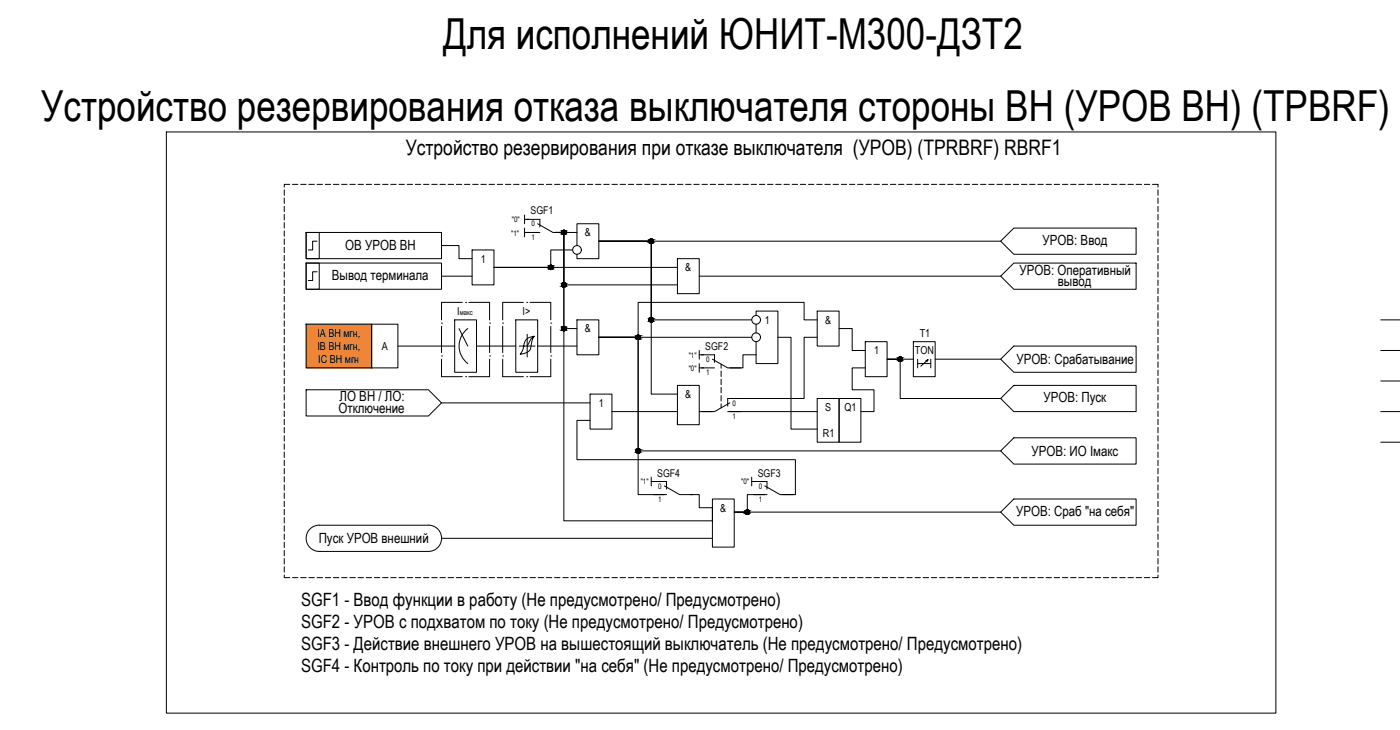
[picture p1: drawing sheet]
<svg xmlns="http://www.w3.org/2000/svg" width="837mm" height="436mm" viewBox="0 0 837 436" stroke-linecap="round" stroke-linejoin="round" font-family="sans-serif">
<!-- layer: 0 -->
<g fill="none" stroke="#000" stroke-width=".6">
<path d="M99 79h664v347h-664zM170 113v4M170 118v4M173 110h-3v2M175 110h3M180 110h3M185 110h3M190 110h3M194 110h4M199 110h4M204 110h4M209 110h3"/>
<path d="M214 110h3M219 110h3M224 110h3M229 110h3M234 110h3M239 110h3M243 110h4M248 110h4M253 110h3M258 110h3M263 110h3M268 110h3"/>
<path d="M273 110h3M278 110h3M283 110h3M288 110h3M292 110h4M297 110h4M302 110h3M307 110h3M312 110h3M317 110h3M322 110h3M327 110h3"/>
<path d="M332 110h3M336 110h4M341 110h4M346 110h4M351 110h3M356 110h3M361 110h3M366 110h3M371 110h3M376 110h3M381 110h3M385 110h4"/>
<path d="M390 110h4M395 110h4M400 110h3M405 110h3M410 110h3M415 110h3M420 110h3M425 110h3M429 110h4M434 110h4M439 110h4M444 110h3"/>
<path d="M449 110h3M454 110h3M459 110h3M464 110h3M469 110h3M474 110h3M478 110h4M483 110h4M488 110h4M493 110h3M498 110h3M503 110h3"/>
<path d="M508 110h3M513 110h3M518 110h3M523 110h3M527 110h4M532 110h4M537 110h3M542 110h3M547 110h3M552 110h3M557 110h3M562 110h3"/>
<path d="M567 110h3M572 110h3M576 110h4M581 110h4M586 110h3M591 110h3M596 110h3M601 110h3M606 110h3M611 110h3M616 110h3M621 110h3"/>
<path d="M625 110h4M630 110h4M635 110h3M640 110h3M645 110h3M650 110h3M655 110h3M660 110h3M665 110h3M669 110h4M674 110h4M679 110h4"/>
<path d="M684 110h3M689 110h3v2M692 113v4M692 118v4M170 123v4M170 128v3M170 133v3M170 138v3M183 139h8v16h-8zM183 139h81v16h-81zM314 128v6M314 136v6"/>
<path d="M314 131h2M314 139h2M319 139h2M332 139h5v172h89v-13h13v29h-13v-24h-8v-7h-5M332 139h5v57h8M332 139h5v31h68M332 139h13M692 123v4M692 128v3M692 133v3M692 138v3M170 143v3"/>
<path d="M170 148v3M170 153v3M170 158v3M183 157h81v16h-81zM183 157h8v16h-8zM190 144h-3v5h-3M264 147h10v8h8M282 149h13v21h-13zM342 149h-13v11h-34h110M345 147v-13h13v21h-13v-3M358 144h240M405 155h13v21h-13z"/>
<path d="M598 144l8-8h73v16h-73zM692 143v3M692 148v3M692 153v3M692 158v3M170 162v4M170 167v4M170 172v4M170 177v3M190 162h-3v6h-3M264 165h18M418 165h180"/>
<path d="M598 165l8-8h73v16h-73zM692 162v4M692 167v4M692 172v4M692 177v3M170 182v3M170 187v3M170 192v3M170 197v3M183 194h39v26h-39zM222 194h16v26h-16zM272 191h13v32h-13z"/>
<path d="M274 196l6 11M280 196a13 13 0 0 0 0 21M308 191h13v32h-13zM315 200v13M345 191h13v21h-13zM449 191h-60v-47h-31h31v92h16M452 189v-3h13v31h-13v-13M452 194v5M489 186h13v21h-13zM489 191h-8v-10h-99v21h-24M502 196h8v13h7M692 182v3"/>
<path d="M692 187v3M692 192v3M692 197v3M826 191h11M170 202v3M170 206v4M170 211v4M170 216v4M238 207h34M285 207h23M315 207h5M319 201l-1 4a6 6 0 0 1-7 7l1-2 2-6a6 6 0 0 1 5-3l-2 2-2 4h-5"/>
<path d="M321 207h24M358 202h24v67h216M358 202h24v94h15M358 202h91M418 209v6M418 217v6M418 212h3M418 220h3M431 218v2M452 212h-8v8h-8M465 202h8v54h16M489 202h-8v36h-45"/>
<path d="M517 204h13v21h-13zM517 220h-7v13h13v13h-8M546 204h13v21h-13zM546 215h-16h8v23h60M549 215v5M549 217h7M554 216l1-1-4 4M555 215l-1 1M556 215v5M559 215h39M598 215l8-8h73v16h-73zM692 202v3"/>
<path d="M692 206v4M692 211v4M692 216v4M826 209h11M170 221v3M170 226v3M170 231v3M170 236v3M183 233h73l8 8-8 8h-73zM353 236h13v20h-13zM431 222v3M431 227v3"/>
<path d="M431 232v3M431 236v4M489 238h13v26h-13zM502 238h13v26h-13zM598 238l8-8h73v16h-73zM692 221v3M692 226v3M692 231v3M692 236v3M826 228h11M170 241v3M170 246v3"/>
<path d="M170 251v3M170 255v4M264 241h89M353 251h-8v24h131v21h-8M366 246h39M405 251v3h13v-24h-13v24M418 246h8M431 241v3M436 246h53M692 241v3M692 246v3M692 251v3"/>
<path d="M692 255v4M826 246h11M170 260v4M170 265v4M170 270v3M170 275v3M170 280v3M598 269l8-7h73v15h-73zM692 260v4M692 265v4M692 270v3M692 275v3"/>
<path d="M692 280v3M826 264h11M170 285v3M170 290v3M170 295v3M170 300v3M389 288h3M389 285v5M449 288h3M449 285v5M457 296h-10v10h-8h159M692 285v3"/>
<path d="M692 290v3M692 295v3M692 300v3M170 304v4M170 309v4M170 314v3M170 319v3M185 316l5-2h66a8 8 0 0 1 8 8 8 8 0 0 1-8 8h-65a8 8 0 0 1-7-5 8 8 0 0 1 1-9zM598 306l8-8h73v16h-73zM692 304v4M692 309v4M692 314v3"/>
<path d="M692 319v3M170 324v3M170 329v3M170 334v3M170 339v3M264 322h162M692 324v3M692 329v3M692 334v3M692 339v3M170 344v1h3M175 345h3"/>
<path d="M180 345h3M185 345h3M190 345h3M194 345h4M199 345h4M204 345h4M209 345h3M214 345h3M219 345h3M224 345h3M229 345h3M234 345h3"/>
<path d="M239 345h3M243 345h4M248 345h4M253 345h3M258 345h3M263 345h3M268 345h3M273 345h3M278 345h3M283 345h3M288 345h3M292 345h4"/>
<path d="M297 345h4M302 345h3M307 345h3M312 345h3M317 345h3M322 345h3M327 345h3M332 345h3M336 345h4M341 345h4M346 345h4M351 345h3"/>
<path d="M356 345h3M361 345h3M366 345h3M371 345h3M376 345h3M381 345h3M385 345h4M390 345h4M395 345h4M400 345h3M405 345h3M410 345h3"/>
<path d="M415 345h3M420 345h3M425 345h3M429 345h4M434 345h4M439 345h4M444 345h3M449 345h3M454 345h3M459 345h3M464 345h3M469 345h3"/>
<path d="M474 345h3M478 345h4M483 345h4M488 345h4M493 345h3M498 345h3M503 345h3M508 345h3M513 345h3M518 345h3M523 345h3M527 345h4"/>
<path d="M532 345h4M537 345h3M542 345h3M547 345h3M552 345h3M557 345h3M562 345h3M567 345h3M572 345h3M576 345h4M581 345h4M586 345h3"/>
<path d="M591 345h3M596 345h3M601 345h3M606 345h3M611 345h3M616 345h3M621 345h3M625 345h4M630 345h4M635 345h3M640 345h3M645 345h3"/>
<path d="M650 345h3M655 345h3M660 345h3M665 345h3M669 345h4M674 345h4M679 345h4M684 345h3M692 344v1h-3"/>
<circle cx="337" cy="139" r="1.3"/>
<circle cx="329" cy="160" r="1.3"/>
<circle cx="345" cy="149" r="2.6"/>
<circle cx="389" cy="144" r="1.3"/>
<circle cx="337" cy="170" r="1.3"/>
<circle cx="337" cy="196" r="1.3"/>
<circle cx="389" cy="191" r="1.3"/>
<circle cx="452" cy="191" r="2.6"/>
<circle cx="382" cy="202" r="1.3"/>
<circle cx="452" cy="202" r="2.6"/>
<circle cx="538" cy="215" r="1.3"/>
<circle cx="382" cy="269" r="1.3"/>
<circle cx="447" cy="306" r="1.3"/>
</g>
<g fill="#000" stroke="#000" stroke-width=".6">
<path d="M337 140h1zM389 145h1zM329 161h1zM337 198h1zM389 192h1zM381 203h1zM538 216h1zM381 271h1zM446 305h1z"/>
<path d="M337 138h1zM337 138h1z"/>
<path d="M337 138h1zM337 138h1z"/>
<path d="M337 138h1zM336 138h2z"/>
<path d="M336 138h2zM336 138h2z"/>
<path d="M336 138h2zM336 138h2z"/>
<path d="M336 140h2zM336 140h2z"/>
<path d="M336 138h2zM336 138h2z"/>
<path d="M336 140h2zM336 140h2z"/>
<path d="M336 138h2zM336 138h2z"/>
<path d="M336 140h2zM336 140h2z"/>
<path d="M336 138h2zM336 138h2z"/>
<path d="M336 140h2zM336 140h2z"/>
<path d="M336 138h2zM336 138h2z"/>
<path d="M336 140h2zM336 140h2z"/>
<path d="M336 138h2zM336 138h2z"/>
<path d="M336 140h2zM336 140h2z"/>
<path d="M336 138l2 1zM336 138l2 1z"/>
<path d="M336 139h2zM336 139h2z"/>
<path d="M336 139h2zM336 139h2z"/>
<path d="M336 139h2zM336 139l2 1z"/>
<path d="M336 139h2zM336 139h2z"/>
<path d="M336 139h2zM336 139h2z"/>
<path d="M336 139h2zM336 139h2z"/>
<path d="M336 139h2zM336 139h2z"/>
<path d="M336 139h2zM336 139h2z"/>
<path d="M329 159h1zM329 159h1z"/>
<path d="M329 159h1zM329 159h1z"/>
<path d="M329 159h1zM329 159h1z"/>
<path d="M329 159h1zM329 159h1z"/>
<path d="M329 159h1zM329 159h1z"/>
<path d="M329 159h1zM329 159h1z"/>
<path d="M328 159h2zM328 159h2z"/>
<path d="M328 159h2zM328 159h2z"/>
<path d="M328 159h2zM328 159h2z"/>
<path d="M328 159h2zM328 159h2z"/>
<path d="M328 159h2zM328 159h2z"/>
<path d="M328 159h3zM328 159h3z"/>
<path d="M328 159l3 1zM328 159l3 1z"/>
<path d="M328 160h3zM328 160h3z"/>
<path d="M328 160h3zM328 160h3z"/>
<path d="M328 160h3zM328 160h3z"/>
<path d="M328 160h3zM328 160h3z"/>
<path d="M337 140h1zM337 140h1z"/>
<path d="M336 140h2zM336 140h2z"/>
<path d="M389 143h1zM389 143h1z"/>
<path d="M389 143h1zM389 143h1z"/>
<path d="M389 143h1zM389 143h1z"/>
<path d="M389 145h1zM389 145h1z"/>
<path d="M389 143h1zM389 143h1z"/>
<path d="M389 145h1zM389 145h1z"/>
<path d="M389 143h1zM389 143h1z"/>
<path d="M389 145h1zM389 145h1z"/>
<path d="M389 143h1zM389 143h1z"/>
<path d="M389 145h1zM389 145h1z"/>
<path d="M389 143h1zM389 143h1z"/>
<path d="M389 145h1zM389 145h1z"/>
<path d="M388 143h2zM388 143h2z"/>
<path d="M388 145h2zM388 145h2z"/>
<path d="M388 143h2zM388 143h2z"/>
<path d="M388 145h2zM388 145h2z"/>
<path d="M388 143l3 1zM388 143l3 1z"/>
<path d="M388 145h2zM388 145h2z"/>
<path d="M388 144h3zM388 144h3z"/>
<path d="M388 145h3zM388 145h2z"/>
<path d="M388 144h3zM388 144h3z"/>
<path d="M388 145h3zM388 145h3z"/>
<path d="M388 144h3zM388 144h3z"/>
<path d="M388 145h3zM388 145h3z"/>
<path d="M388 144h3zM388 144h3z"/>
<path d="M388 144h3zM388 144h3z"/>
<path d="M388 144h3zM388 144h3z"/>
<path d="M388 144h3zM388 144l3 1z"/>
<path d="M388 144h3zM388 144h3z"/>
<path d="M329 161h1zM329 161h1z"/>
<path d="M329 161h1zM329 161h1z"/>
<path d="M329 161h1zM329 161h1z"/>
<path d="M329 161h1zM329 161h1z"/>
<path d="M328 161h2zM328 161h2z"/>
<path d="M328 161h2zM328 161h2z"/>
<path d="M328 161h2zM328 161h2z"/>
<path d="M328 161h2zM328 161h2z"/>
<path d="M328 160h2zM328 160l2 1z"/>
<path d="M328 160h2zM328 160h2z"/>
<path d="M328 160h3zM328 160h2z"/>
<path d="M328 160h3zM328 160h3z"/>
<path d="M337 169h1zM337 169h1z"/>
<path d="M337 169h1zM337 169h1z"/>
<path d="M337 171h1zM337 171v1z"/>
<path d="M337 169h1zM336 169h2z"/>
<path d="M337 171h1zM337 171h1z"/>
<path d="M336 169h2zM336 169h2z"/>
<path d="M336 171h2zM336 171h2z"/>
<path d="M336 169h2zM336 169h2z"/>
<path d="M336 171h2zM336 171h2z"/>
<path d="M336 169h2zM336 169h2z"/>
<path d="M336 171h2zM336 171h2z"/>
<path d="M336 169h2zM336 169h2z"/>
<path d="M336 171h2zM336 171h2z"/>
<path d="M336 169l2 1zM336 169l2 1z"/>
<path d="M336 171h2zM336 171h2z"/>
<path d="M336 170h2zM336 170h2z"/>
<path d="M336 171h2zM336 171h2z"/>
<path d="M336 170h2zM336 170h2z"/>
<path d="M336 171h2zM336 171h2z"/>
<path d="M336 170h2zM336 170h2z"/>
<path d="M336 170h2zM336 170h2z"/>
<path d="M336 171h2zM336 171h2z"/>
<path d="M336 171h2zM336 171h2z"/>
<path d="M336 170h2zM336 170h2z"/>
<path d="M336 171h2zM336 171h2z"/>
<path d="M336 170h2zM336 170h2z"/>
<path d="M336 170h2zM336 170h2z"/>
<path d="M336 170h2zM336 170l2 1z"/>
<path d="M337 195h1zM337 195h1z"/>
<path d="M337 195h1zM337 195h1z"/>
<path d="M337 195h1zM336 195h2z"/>
<path d="M337 198h1zM337 198h1z"/>
<path d="M336 195h2zM336 195h2z"/>
<path d="M336 198h2zM336 198h2z"/>
<path d="M336 195h2zM336 195h2z"/>
<path d="M336 197h2zM336 197l2 1z"/>
<path d="M336 195h2zM336 195h2z"/>
<path d="M336 197h2zM336 197h2z"/>
<path d="M336 195l2 1zM336 195l2 1z"/>
<path d="M336 197h2zM336 197h2z"/>
<path d="M336 196h2zM336 196h2z"/>
<path d="M336 197h2zM336 197h2z"/>
<path d="M336 196h2zM336 196h2z"/>
<path d="M336 197h2zM336 197h2z"/>
<path d="M336 196h2zM336 196h2z"/>
<path d="M336 197h2zM336 197h2z"/>
<path d="M336 196h2zM336 196h2z"/>
<path d="M336 196h2zM336 196h2z"/>
<path d="M336 197h2zM336 197h2z"/>
<path d="M336 197h2zM336 197h2z"/>
<path d="M336 196h2zM336 196h2z"/>
<path d="M336 197h2zM336 197h2z"/>
<path d="M336 196h2zM336 196h2z"/>
<path d="M336 196l2 1zM336 196l2 1z"/>
<path d="M336 197h2zM336 197h2z"/>
<path d="M389 190h1zM389 190h1z"/>
<path d="M389 190h1zM389 190h1z"/>
<path d="M389 190h1zM389 190h1z"/>
<path d="M389 192h1zM389 192h1z"/>
<path d="M389 190h1zM389 190h1z"/>
<path d="M389 192h1zM389 192h1z"/>
<path d="M389 190h1zM389 190h1z"/>
<path d="M389 192h1zM389 192h1z"/>
<path d="M389 190h1zM389 190h1z"/>
<path d="M389 192h1zM389 192h1z"/>
<path d="M389 190h1zM389 190h1z"/>
<path d="M389 192h1zM389 192h1z"/>
<path d="M388 190h2zM388 190h2z"/>
<path d="M388 192h2zM388 192h2z"/>
<path d="M388 190h2zM388 190h2z"/>
<path d="M388 192h2zM388 192h2z"/>
<path d="M388 190l3 1zM388 190l3 1z"/>
<path d="M388 192h2zM388 192h2z"/>
<path d="M388 191h3zM388 191h3z"/>
<path d="M388 192h3zM388 192h2z"/>
<path d="M388 191h3zM388 191h3z"/>
<path d="M388 192h3zM388 192h3z"/>
<path d="M388 191h3zM388 191h3z"/>
<path d="M388 192h3zM388 192h3z"/>
<path d="M388 191h3zM388 191h3z"/>
<path d="M388 191h3zM388 191h3z"/>
<path d="M388 191h3zM388 191h3z"/>
<path d="M388 191h3zM388 191l3 1z"/>
<path d="M388 191h3zM388 191h3z"/>
<path d="M381 200h1zM381 200h1z"/>
<path d="M381 200h1zM381 200h1z"/>
<path d="M381 200h1zM381 200h1z"/>
<path d="M381 203h1zM381 203h1z"/>
<path d="M381 200h1zM381 200h1z"/>
<path d="M381 203h1zM381 203h1z"/>
<path d="M381 200l1 1zM381 201h1z"/>
<path d="M381 203h1zM381 203h1z"/>
<path d="M381 201h1zM381 201h1z"/>
<path d="M381 203h1zM381 203h1z"/>
<path d="M381 201h1zM381 201h1z"/>
<path d="M381 203h1zM381 203h1z"/>
<path d="M381 201h2zM381 201h2z"/>
<path d="M381 203h1zM381 203h1z"/>
<path d="M381 201h2zM381 201h2z"/>
<path d="M381 202h2zM381 202l1 1z"/>
<path d="M380 201h3zM380 201h3z"/>
<path d="M380 202h3zM380 202h3z"/>
<path d="M380 201h3zM380 201h3z"/>
<path d="M380 202h3zM380 202h3z"/>
<path d="M380 201h3zM380 201h3z"/>
<path d="M380 202h3zM380 202h3z"/>
<path d="M380 201h3zM380 201h3z"/>
<path d="M380 202h3zM380 202h3z"/>
<path d="M380 201l3 1zM380 201l3 1z"/>
<path d="M380 202h3zM380 202h3z"/>
<path d="M380 202h3zM380 202h3z"/>
<path d="M380 202h3zM380 202h3z"/>
<path d="M380 202h3zM380 202h3z"/>
<path d="M538 213h1zM538 213h1z"/>
<path d="M538 213h1zM538 213h1z"/>
<path d="M538 213h1zM538 213h1z"/>
<path d="M538 216h1zM538 216h1z"/>
<path d="M538 213l1 1zM538 214h1z"/>
<path d="M538 216h1zM538 216h1z"/>
<path d="M538 214h1zM538 214h1z"/>
<path d="M538 216h1zM538 216h1z"/>
<path d="M537 214h2zM537 214h2z"/>
<path d="M537 216h2zM537 216h2z"/>
<path d="M537 214h2zM537 214h2z"/>
<path d="M537 216h2zM537 216h2z"/>
<path d="M537 214h2zM537 214h2z"/>
<path d="M537 216h2zM537 216h2z"/>
<path d="M537 214h2zM537 214h2z"/>
<path d="M537 215h2zM537 215l2 1z"/>
<path d="M537 214h2zM537 214h2z"/>
<path d="M537 215h2zM537 215h2z"/>
<path d="M537 214h2zM537 214h2z"/>
<path d="M537 215h2zM537 215h2z"/>
<path d="M537 214h2zM537 214h2z"/>
<path d="M537 215h2zM537 215h2z"/>
<path d="M537 214h3zM537 214h3z"/>
<path d="M537 215h2zM537 215h2z"/>
<path d="M537 214l3 1zM537 214l3 1z"/>
<path d="M537 215h3zM537 215h3z"/>
<path d="M537 215h3zM537 215h3z"/>
<path d="M537 215h3zM537 215h3z"/>
<path d="M537 215h3zM537 215h2z"/>
<path d="M381 268h1zM381 268h1z"/>
<path d="M381 268h1zM381 268h1z"/>
<path d="M381 268h1zM381 268h1z"/>
<path d="M381 271h1zM381 271h1z"/>
<path d="M381 268h1zM381 268h1z"/>
<path d="M381 271h1zM381 271h1z"/>
<path d="M381 268h1zM381 268h1z"/>
<path d="M381 271h1zM381 271h1z"/>
<path d="M381 268l1 1zM381 268l1 1z"/>
<path d="M381 271h1zM381 271h1z"/>
<path d="M381 269h1zM381 269h1z"/>
<path d="M381 271h1zM381 271h1z"/>
<path d="M381 269h2zM381 269h2z"/>
<path d="M381 270h1zM381 270l1 1z"/>
<path d="M381 269h2zM381 269h2z"/>
<path d="M381 270h2zM381 270h1z"/>
<path d="M380 269h3zM380 269h3z"/>
<path d="M380 270h3zM380 270h3z"/>
<path d="M380 269h3zM380 269h3z"/>
<path d="M380 270h3zM380 270h3z"/>
<path d="M380 269h3zM380 269h3z"/>
<path d="M380 270h3zM380 270h3z"/>
<path d="M380 269h3zM380 269h3z"/>
<path d="M380 270h3zM380 270h3z"/>
<path d="M380 269h3zM380 269h3z"/>
<path d="M380 269h3zM380 269h3z"/>
<path d="M380 270h3zM380 270h3z"/>
<path d="M380 270h3zM380 270h3z"/>
<path d="M380 269h3zM380 269l3 1z"/>
<path d="M446 305h1zM446 305h1z"/>
<path d="M446 307h1zM446 307h1z"/>
<path d="M446 305h1zM446 305h1z"/>
<path d="M446 307h1zM446 307h1z"/>
<path d="M446 305h2zM446 305h2z"/>
<path d="M446 307h1zM446 307h1z"/>
<path d="M446 305h2zM446 305h2z"/>
<path d="M446 307h2zM446 307h1z"/>
<path d="M446 305h2zM446 305h2z"/>
<path d="M446 307h2zM446 307h2z"/>
<path d="M446 305h2zM446 305h2z"/>
<path d="M446 307h2zM446 307h2z"/>
<path d="M446 305h2zM446 305h2z"/>
<path d="M446 307h2zM446 307h2z"/>
<path d="M446 305h2zM446 305h2z"/>
<path d="M446 307h2zM446 307h2z"/>
<path d="M446 305l2 1zM446 305l2 1z"/>
<path d="M446 307h2zM446 307h2z"/>
<path d="M446 306h2zM446 306h2z"/>
<path d="M446 307h2zM446 307h2z"/>
<path d="M446 306h2zM446 306h2z"/>
<path d="M446 306h2zM446 306h2z"/>
<path d="M446 306h2zM446 306h2z"/>
<path d="M446 306h2zM446 306l2 1z"/>
<path d="M446 306h2zM446 306h2z"/>
<path d="M446 306h2zM446 306h2z"/>
<path d="M446 306h2zM446 306h2z"/>
</g>
<g fill="none" stroke="#000" stroke-width=".6">
<path d="M315 131h8v5M315 139h8M321 134l10 5h7M264 193h.1M264 195v16M276 181h-12v10M278 181h.1M280 181h13v10M293 193h.1M293 195v16M301 193h.1M301 195v16"/>
<path d="M313 181h-12v10M315 181h.1M317 181h12v10M329 193h.1M329 195v16M264 213h.1M264 215v10h12M293 213h.1M293 215v10h-13M301 213h.1M301 215v10h12M329 213h.1"/>
<path d="M329 215v10h-12M419 212h8v5M419 220h8M426 215l9 5h8M278 225h.1M315 225h.1M443 238h-8v5M435 246h8M436 241l-9 5h-8M391 296h8M391 288h8v4M397 290l9 6h8"/>
<path d="M451 288h8v4M451 296h8M457 290l9 6h8"/>
</g>
<!-- layer: 0 -->
<path d="M183 194l39 26v-26zM183 194l39 26h-39z" fill="#ef8637" stroke="#ef8637" stroke-width=".6"/>
<g font-size="25.5">
<text x="265" y="29">Для исполнений ЮНИТ-М300-ДЗТ2</text>
<text x="25" y="72">Устройство резервирования отказа выключателя стороны ВН (УРОВ ВН) (TPBRF)</text>
</g>
<text font-size="12.8" x="243" y="93">Устройство резервирования при отказе выключателя (УРОВ) (TPRBRF) RBRF1</text>
<g font-size="10.9">
<text x="180" y="362">SGF1 - Ввод функции в работу (Не предусмотрено/ Предусмотрено)</text>
<text x="180" y="375">SGF2 - УРОВ с подхватом по току (Не предусмотрено/ Предусмотрено)</text>
<text x="180" y="389">SGF3 - Действие внешнего УРОВ на вышестоящий выключатель (Не предусмотрено/ Предусмотрено)</text>
<text x="180" y="402">SGF4 - Контроль по току при действии &quot;на себя&quot; (Не предусмотрено/ Предусмотрено)</text>
</g>
<g font-size="8.4">
<text x="206" y="149">ОВ УРОВ ВН</text>
<text x="623" y="147">УРОВ: Ввод</text>
<text x="198" y="168">Вывод терминала</text>
<text x="610" y="164">УРОВ: Оперативный</text>
<text x="632" y="171">вывод</text>
<text x="608" y="217">УРОВ: Срабатывание</text>
<text x="203" y="240">ЛО ВН / ЛО:</text>
<text x="624" y="240">УРОВ: Пуск</text>
<text x="202" y="247">Отключение</text>
<text x="617" y="272">УРОВ: ИО Iмакс</text>
<text x="608" y="309">УРОВ: Сраб &quot;на себя&quot;</text>
<text x="191" y="324">Пуск УРОВ внешний</text>
</g>
<g font-size="6.6">
<text x="350" y="141">&amp;</text>
<text x="288" y="157">1</text>
<text x="410" y="162">&amp;</text>
<text x="273" y="188">I</text>
<text x="312" y="188">I&gt;</text>
<text x="457" y="194">1</text>
<text x="493" y="194">&amp;</text>
<text x="190" y="201">IA ВН мгн,</text>
<text x="350" y="199">&amp;</text>
<text x="550" y="201">T1</text>
<text x="190" y="209">IВ ВН мгн,</text>
<text x="228" y="209">А</text>
<text x="523" y="212">1</text>
<text x="547" y="212">TON</text>
<text x="190" y="217">IС ВН мгн</text>
<text x="410" y="238">&amp;</text>
<text x="358" y="243">1</text>
<text x="493" y="246">S</text>
<text x="505" y="246">Q1</text>
<text x="492" y="261">R1</text>
<text x="431" y="306">&amp;</text>
</g>
<g font-size="6.4">
<text x="317" y="128">SGF1</text>
<text x="422" y="209">SGF2</text>
<text x="393" y="285">SGF4</text>
<text x="453" y="285">SGF3</text>
</g>
<g font-size="4.6">
<text x="306" y="133">&quot;0&quot;</text>
<text x="318" y="135">0</text>
<text x="306" y="141">&quot;1&quot;</text>
<text x="318" y="143">1</text>
<text x="412" y="214">&quot;1&quot;</text>
<text x="412" y="222">&quot;0&quot;</text>
<text x="422" y="216">0</text>
<text x="422" y="224">1</text>
<text x="438" y="242">0</text>
<text x="438" y="250">1</text>
<text x="383" y="289">&quot;1&quot;</text>
<text x="394" y="292">0</text>
<text x="443" y="289">&quot;0&quot;</text>
<text x="454" y="292">0</text>
<text x="394" y="300">1</text>
<text x="454" y="300">1</text>
</g>
<text font-size="4.4" x="275" y="188">макс</text>
</svg>
